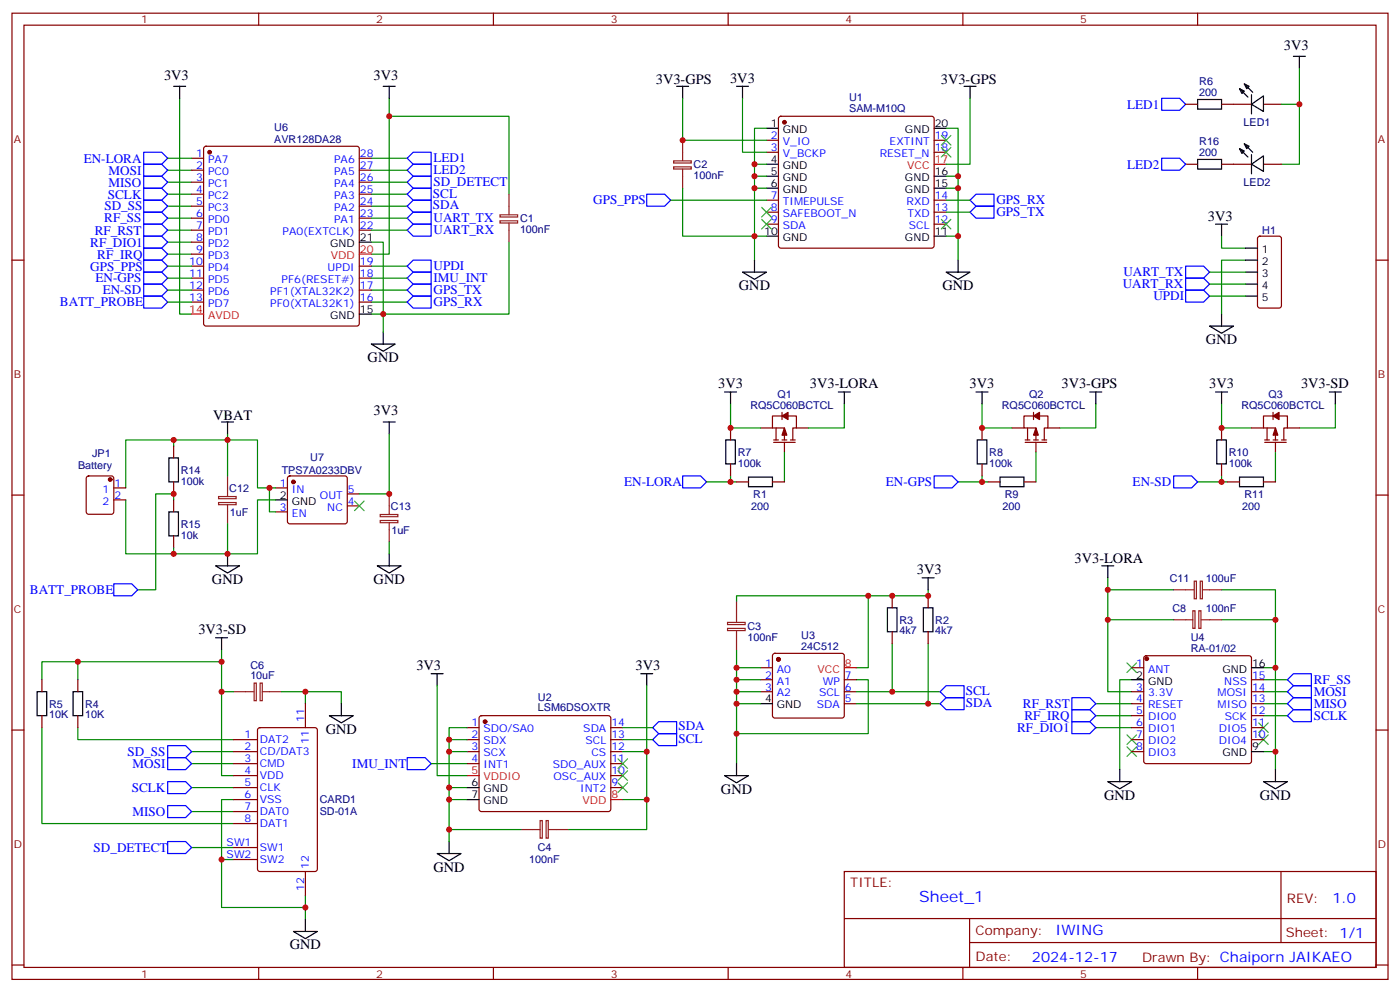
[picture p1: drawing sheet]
<svg xmlns="http://www.w3.org/2000/svg" width="412mm" height="292mm" viewBox="0 0 412 292" stroke-linecap="round" stroke-linejoin="round" font-family="sans-serif">
<g fill="none" stroke="#870000" stroke-width=".35">
<path d="M3.5 3.9h405.4v284.3h-405.4zM7.1 7.4h398.2v277.3h-398.2zM76.2 3.9v3.5M145.3 3.9v3.5M214.5 3.9v3.5M283.6 3.9v3.5M352.8 3.9v3.5M229.5 34.4l.5-.2h44.5l.5 .2 .2 .5v37.4l-.3 .5-.4 .2h-44.5l-.5-.2-.2-.5v-37.4zM56.4 46.6h3.6M56.4 50.1h3.6M56.4 53.6h3.6M56.4 57.2h3.6"/>
<path d="M60.2 43.2l.5-.2h44.4l.5 .2 .2 .5v51.5l-.2 .5-.5 .3h-44.4l-.5-.3-.2-.5v-51.5zM105.8 46.6h3.6M105.8 50.1h3.6M105.8 53.6h3.6M105.8 57.2h3.6M225.8 41.3h3.5M225.8 44.8h3.5M225.8 58.9h3.5M275.2 41.3h3.5M275.2 44.8h3.5M275.2 58.9h3.5M3.5 76.6h3.6"/>
<path d="M56.4 60.7h3.6M56.4 64.2h3.6M56.4 67.7h3.6M56.4 71.3h3.6M56.4 74.8h3.6M56.4 78.3h3.6M105.8 60.7h3.6M105.8 64.2h3.6M105.8 67.7h3.6M105.8 78.3h3.6M225.8 62.4h3.5M225.8 66h3.5"/>
<path d="M275.2 62.4h3.5M275.2 66h3.5M405.3 76.6h3.6M56.4 81.8h3.6M56.4 85.4h3.6M56.4 88.9h3.6M105.8 81.8h3.6M105.8 85.4h3.6M105.8 88.9h3.6M3.5 145.7h3.6M405.3 145.7h3.6M262.8 175.3v3.6"/>
<path d="M273.4 175.3v3.6M224 196.5h3.5M227.8 192.5l.4-.2h19.8l.5 .2 .2 .5v17.6l-.2 .5-.5 .2h-19.8l-.5-.2-.2-.5v-17.6zM262.8 185.9v3.5M273.4 185.9v3.5M3.5 214.8h3.6M12.3 200v3.6M12.3 210.6v3.5M22.9 200v3.6M22.9 210.6v3.5M68.8 217.7h7M76.1 214.3l.5-.2h16.2l.6 .5 .1 41.2-.5 .6-16.4 .1-.7-.5-.1-41.2z"/>
<path d="M90 207.1v7M224 200h3.5M224 203.6h3.5M248.7 200h3.5M248.7 203.6h3.5M248.7 207.1h3.5M405.3 214.8h3.6M68.8 238.8h7M68.8 235.3h7M68.8 231.8h7M68.8 228.2h7M68.8 224.7h7"/>
<path d="M68.8 221.2h7M68.8 252.9h7M68.8 249.4h7M68.8 242.4h7M90 256.5v7M248.7 256.5h156.6v28.2h-156.6zM377.3 256.5v20.9M248.7 270.3h156.5M285.6 277.4h119.6M285.6 270.3v14.1M3.5 284h3.6M76.2 284.7v3.5"/>
<path d="M145.3 284.7v3.5M214.5 284.7v3.5M283.6 284.7v3.5M352.8 284.7v3.5M405.3 284h3.6"/>
</g>
<g fill="none" stroke="#000" stroke-width=".35">
<path d="M51.2 25.4h3.5M52.9 25.4v3.5M112.9 25.4h3.5M114.7 25.4v3.5M199.3 25.4h3.5M201.1 25.4v3.5M217 25.4h3.5M218.7 25.4v3.5M225.8 37.7h3.5M275.2 37.7h3.5M284 25.4h3.5M285.8 25.4v3.5"/>
<path d="M225.8 51.9h3.5M225.8 55.4h3.5M225.8 48.3h3.5M275.2 51.9h3.5M275.2 55.4h3.5M105.8 71.3h3.6M222.2 76.6v3.5M225.8 69.5h3.5M275.2 69.5h3.5M282.2 76.6v3.5M105.8 92.4h3.6M112.9 97.7v3.5"/>
<path d="M218.7 80.1h7.1l-3.6 2.1zM278.7 80.1h7.1l-3.6 2.1zM109.4 101.2h7l-3.5 2.2zM261.4 178.9h2.8v7h-2.8zM271.6 170h3.6M272 178.9h2.8v7h-2.8zM273.4 170v3.6M63.5 187.7h3.5M65.3 187.7v3.5M10.9 203.6h2.9v7h-2.9zM21.5 203.6h2.8v7h-2.8zM97 210.6h7.1l-3.6 2.1z"/>
<path d="M100.5 207.1v3.5M224 207.1h3.5M213.4 228.2h7.1l-3.5 2.2zM217 224.7v3.5M86.4 274.1h7.1l-3.5 2.1zM90 270.6v3.5"/>
</g>
<path d="M275.2 48.3h3.5M105.8 74.8h3.6M56.4 92.4h3.6M248.7 196.5h3.5" fill="none" stroke="#f00" stroke-width=".35"/>
<g fill="#870000" stroke="#870000" stroke-width=".35">
<circle cx="231.1" cy="36" r=".53"/>
<circle cx="61.7" cy="44.8" r=".53"/>
<circle cx="229.3" cy="194" r=".53"/>
</g>
<g fill="none" stroke="#008700" stroke-width=".35">
<path d="M52.9 28.9v63.5h3.5M114.7 34.2h35.2v23M114.7 28.9v45.9h-5.3M201.1 28.9v12.4h24.7M225.8 37.7h-3.6v38.9M278.7 37.7h3.5v38.9M285.8 28.9v19.4h-7.1M49.4 57.2h7M49.4 53.6h7M49.4 50.1h7M109.4 46.6h10.5M109.4 57.2h10.5"/>
<path d="M197.6 58.9h28.2M222.2 48.3h3.6M222.2 51.9h3.6M222.2 55.4h3.6M278.7 51.9h3.5M278.7 55.4h3.5M49.4 74.8h7M49.4 71.3h7M49.4 67.7h7M49.4 64.2h7M49.4 60.7h7M109.4 71.3h3.5v26.4"/>
<path d="M109.4 60.7h10.5M109.4 78.3h10.5M149.9 71.3v21.1h-40.5M222.2 69.5h3.6M278.7 69.5h3.5M109.4 88.9h10.5M109.4 85.4h10.5M255.8 175.3h-38.8v1.8M273.4 173.6v1.7h-17.6v21.2h-3.6M22.9 194.7h-10.6v5.3M65.3 194.7h-42.4v5.3M65.3 191.2v37h3.5"/>
<path d="M217 191.2v5.3M224 196.5h-7v28.2M262.8 189.4v14.2M273.4 189.4v17.7M12.3 214.1v28.3h56.5M22.9 214.1v3.6h45.9M65.3 203.6h3.5M82.9 203.6h7.1M90 207.1v-3.5h10.5v3.5M217 203.6h7M217 207.1h7M217 200h7"/>
<path d="M252.2 200h3.6v15.9h-38.8M252.2 203.6h24.7M252.2 207.1h24.7M56.4 221.2h12.4M56.4 224.7h12.4M56.4 238.8h12.4M56.4 231.8h12.4M68.8 235.3h-3.5v17.6M56.4 249.4h12.4M68.8 252.9h-3.5v14.2h24.7M90 263.5v7.1"/>
</g>
<path d="M277.3 39.9l2.8 2.8M280.1 39.9l-2.8 2.8M277.3 43.4l2.8 2.8M280.1 43.4l-2.8 2.8M224.4 61l2.8 2.9M224.4 64.6l2.8 2.8M227.2 61l-2.8 2.9M227.2 64.6l-2.8 2.8M277.3 64.6l2.8 2.8M280.1 64.6l-2.8 2.8" fill="none" stroke="#3c3" stroke-width=".35"/>
<g fill="none" stroke="#00f" stroke-width=".35">
<path d="M42.3 58.9h5.3l1.8 1.8-1.8 1.7h-5.3zM42.3 55.4h5.3l1.8 1.8-1.8 1.7h-5.3zM42.3 48.3h5.3l1.8 1.8-1.8 1.8h-5.3zM42.3 51.9h5.3l1.8 1.7-1.8 1.8h-5.3zM119.9 46.6l1.8-1.8h5.3v3.5h-5.3zM119.9 57.2l1.8-1.8h5.3v3.5h-5.3zM190.5 57.2h5.3l1.8 1.7-1.8 1.8h-5.3zM285.8 58.9l1.7-1.7h5.3v3.5h-5.3zM42.3 62.4h5.3l1.8 1.8-1.8 1.8h-5.3zM42.3 66h5.3l1.8 1.7-1.8 1.8h-5.3zM42.3 73h5.3l1.8 1.8-1.8 1.8h-5.3zM42.3 69.5h5.3l1.8 1.8-1.8 1.7h-5.3z"/>
<path d="M42.3 76.6h5.3l1.8 1.7-1.8 1.8h-5.3zM119.9 78.3l1.8-1.7h5.3v3.5h-5.3zM119.9 60.7l1.8-1.8h5.3v3.5h-5.3zM287.5 60.7h5.3v3.5h-5.3l-1.7-1.8zM119.9 85.4l1.8-1.8h5.3v3.5h-5.3zM119.9 88.9l1.8-1.8h5.3v3.6h-5.3zM49.4 219.4h5.3l1.7 1.8-1.7 1.8h-5.3zM276.9 207.1l1.8-1.8h5.3v3.5h-5.3zM276.9 203.6l1.8-1.8h5.3v3.5h-5.3zM49.4 230h5.3l1.7 1.8-1.7 1.7h-5.3zM49.4 237.1h5.3l1.7 1.7-1.7 1.8h-5.3zM49.4 223h5.3l1.7 1.7-1.7 1.8h-5.3z"/>
<path d="M49.4 247.6h5.3l1.7 1.8-1.7 1.8h-5.3z"/>
</g>
<path d="M149.9 57.2v5.9M147.3 63.2h5.2v.7h-5.2zM147.3 65h5.2v.6h-5.2zM149.9 65.6v5.7M217 177.1v6M214.3 183.2h5.2v.6h-5.2zM214.3 184.9h5.2v.7h-5.2zM217 185.6v5.6M68.8 203.6h6M74.9 201h.6v5.2h-.6zM76.6 201h.7v5.2h-.7zM77.3 203.6h5.6" fill="none" stroke="#8c2424" stroke-width=".35"/>
<g fill="#fff" stroke="#000" stroke-width=".35">
<path d="M365.1 26.1l1.4 .7-.7 .7z"/>
<path d="M366.5 24.7l1.4 .7-.7 .7z"/>
</g>
<path d="M363.4 30.7h5.3M372.2 30.7h5.3" fill="none" stroke="#870000" stroke-width=".35"/>
<path d="M365.1 26.1l2.5 2.5M366.5 24.7l2.5 2.5M368.7 27.9v5.6" fill="none" stroke="#000" stroke-width=".35"/>
<path d="M368.7 30.7l3.5-2.5v4.6z" fill="#fff" stroke="#000" stroke-width=".35"/>
<g fill="none" stroke="#008700" stroke-width=".35">
<path d="M218.7 28.9v15.9h7.1M382.8 20.1v10.6h-5.3M382.8 30.7v17.6h-5.3M109.4 50.1h10.5M109.4 53.6h10.5M201.1 55.4v14.1h21.1M278.7 58.9h7.1M49.4 78.3h7M109.4 64.2h10.5M109.4 67.7h10.5M278.7 62.4h7.1M359.8 69.5v3.5h7.1"/>
<path d="M366.9 76.6h-7.1v15.8M49.4 88.9h7M356.3 87.1h10.6M215.2 118.9v7h8.8M248.7 118.9v7h-10.6M289.3 118.9v7h8.8M322.8 118.9v7h-10.6M359.8 118.9v7h8.9M393.3 118.9v7h-10.5M51.2 129.5v1.7M67 127.7v1.8h-30v14.1M114.7 127.7v17.6h-8.9"/>
<path d="M231.1 133v8.8M305.2 133v8.8M375.7 133v8.8M37 147.1v15.9h30M51.2 147.1v-1.8h-5.3v28.3h-5.3M67 140.1v-10.6h8.8v14.1h5.3M81.1 147.1h-5.3v15.9h-8.8v-8.8M114.7 159.5v3.5M208.1 141.8h8.9M215.2 140.1v1.7M282.2 141.8h8.8M289.3 140.1v1.7"/>
<path d="M352.8 141.8h8.8M359.8 140.1v1.7M51.2 161.2v1.8M326.3 173.6h19.4M326.3 170v12.4M359.8 173.6h15.9v8.8M345.7 182.4h-19.4v21.2h7.1M359.8 182.4h15.9v38.8M372.2 196.5h3.5M322.8 214.1h10.6M322.8 210.6h10.6M322.8 207.1h10.6"/>
<path d="M333.4 200h-3.6v26.5M372.2 210.6h7M372.2 207.1h7M372.2 203.6h7M372.2 200h7M372.2 221.2h3.5v5.3"/>
</g>
<g fill="none" stroke="#8c2424" stroke-width=".35">
<path d="M198.4 47.3h5.2v.7h-5.2zM198.4 49.1h5.2v.6h-5.2zM201.1 41.3v6M201.1 49.7v5.7M64.4 146.1h5.2v.7h-5.2zM64.4 147.9h5.2v.6h-5.2zM67 140.1v5.9M67 148.5v5.7M112 151.4h5.2v.6h-5.2zM112 153.2h5.2v.6h-5.2zM114.7 145.3v6M114.7 153.8v5.7"/>
<path d="M345.7 173.6h6M351.4 179.7h.6v5.2h-.6zM351.8 171h.6v5.2h-.6zM353.1 179.7h.7v5.2h-.7zM353.6 171h.6v5.2h-.6zM354.2 173.6h5.6M345.7 182.4h5.7M353.8 182.4h6"/>
</g>
<path d="M104.4 147.5l2.8 2.8M107.2 147.5l-2.8 2.8M332 195.1l2.8 2.8M334.8 195.1l-2.8 2.8M332 219.8l2.8 2.8M332 216.3l2.8 2.8M334.8 219.8l-2.8 2.8M334.8 216.3l-2.8 2.8M370.8 216.3l2.8 2.8M370.8 212.7l2.8 2.8M373.6 216.3l-2.8 2.8M373.6 212.7l-2.8 2.8" fill="none" stroke="#3c3" stroke-width=".35"/>
<g fill="none" stroke="#870000" stroke-width=".35">
<path d="M349.2 30.7h3.6M359.8 30.7h3.6M349.2 48.3h3.6M359.8 48.3h3.6M370.7 69.7l.4-.2h5.7l.6 .4 .1 20.1-.5 .6-5.9 .1-.6-.5-.1-20zM51.2 131.2v3.6M215.2 125.9v3.6M215.2 136.5v3.6M224 125.9h3.5M227.9 129.5h1.4M227.9 130.2h6.3M228.6 125.9v3.6"/>
<path d="M230.4 121.4v2.1M230.4 129.5h1.4M231.1 122.4h-3.6v3.5h3.6v3.6M231.1 130.2v2.8M231.8 122.4h2.8v3.5h-1.1v3.6M232.8 129.5h1.4M234.6 125.9h3.5M289.3 125.9v3.6M289.3 136.5v3.6M298.1 125.9h3.5M302 129.5h1.4M302 130.2h6.3"/>
<path d="M302.7 125.9v3.6M304.4 121.4v2.1M304.4 129.5h1.5M305.2 122.4h-3.6v3.5h3.6v3.6M305.2 130.2v2.8M305.9 122.4h2.8v3.5h-1.1v3.6M306.9 129.5h1.4M308.7 125.9h3.5M359.8 125.9v3.6M359.8 136.5v3.6M368.7 125.9h3.5M372.5 129.5h1.4"/>
<path d="M372.5 130.2h6.4M373.2 125.9v3.6M375 121.4v2.1M375 129.5h1.4M375.7 122.4h-3.5v3.5h3.5v3.6M375.7 130.2v2.8M376.4 122.4h2.8v3.5h-1v3.6M377.5 129.5h1.4M379.2 125.9h3.6M51.2 141.8v3.5M51.2 147.1v3.5M51.2 157.7v3.5"/>
<path d="M81.1 143.6h3.6M81.1 150.6h3.6M84.9 140.3l.5-.2h16.2l.5 .2 .2 .5v12.7l-.2 .5-.5 .2h-16.2l-.5-.3-.2-.4v-12.7zM102.3 148.9h3.5M102.3 145.3h3.5M217 141.8h3.5M227.5 141.8h3.6M291 141.8h3.6M301.6 141.8h3.6M361.6 141.8h3.5M372.2 141.8h3.5M333.4 196.5h3.5"/>
<path d="M337.1 193.2l.5-.2h30.3l.5 .2 .3 .5v30.3l-.3 .5-.5 .2h-30.3l-.5-.2-.2-.5v-30.3zM333.4 203.6h3.5M333.4 207.1h3.5M333.4 210.6h3.5M333.4 214.1h3.5M333.4 217.7h3.5M368.7 203.6h3.5M368.7 207.1h3.5M368.7 210.6h3.5M368.7 214.1h3.5M368.7 217.7h3.5M368.7 200h3.5"/>
<path d="M333.4 221.2h3.5"/>
</g>
<g fill="#870000" stroke="#870000" stroke-width=".35">
<path d="M230.4 122.4l1.7-1v2.1z"/>
<path d="M231.1 125.9l.7 2.2h-1.4z"/>
<path d="M304.4 122.4l1.8-1v2.1z"/>
<path d="M305.2 125.9l.7 2.2h-1.5z"/>
<path d="M375 122.4l1.8-1v2.1z"/>
<path d="M375.7 125.9l.7 2.2h-1.4z"/>
<circle cx="337.8" cy="193.9" r=".53"/>
<circle cx="86.4" cy="141.8" r=".53"/>
</g>
<g fill="none" stroke="#000" stroke-width=".35">
<path d="M381 16.6h3.5M382.8 16.6v3.5M352.8 29.3h7v2.8h-7zM352.8 46.9h7v2.8h-7zM358.1 66h3.5M359.8 66v3.5M366.9 73h3.5M366.9 76.6h3.5M356.3 96h7.1l-3.6 2.1zM359.8 92.4v3.6M366.9 80.1h3.5M366.9 83.6h3.5"/>
<path d="M366.9 87.1h3.5M213.4 115.4h3.6M215.2 115.4v3.5M246.9 115.4h3.6M248.7 115.4v3.5M287.5 115.4h3.5M289.3 115.4v3.5M321 115.4h3.6M322.8 115.4v3.5M358.1 115.4h3.5M359.8 115.4v3.5M391.6 115.4h3.5"/>
<path d="M393.3 115.4v3.5M49.7 134.8h2.9v7h-2.9zM65.3 124.2h3.5M67 124.2v3.5M112.9 124.2h3.5M114.7 124.2v3.5M213.8 129.5h2.8v7h-2.8zM287.9 129.5h2.8v7h-2.8zM358.4 129.5h2.8v7h-2.8zM49.7 150.6h2.9v7.1h-2.9zM81.1 147.1h3.6M220.5 140.4h7v2.8h-7z"/>
<path d="M294.6 140.4h7v2.8h-7zM365.1 140.4h7.1v2.8h-7.1zM63.5 166.5h7.1l-3.6 2.1zM67 163v3.5M111.1 166.5h7.1l-3.5 2.1zM114.7 163v3.5M324.6 166.5h3.5M326.3 166.5v3.5M368.7 196.5h3.5M333.4 200h3.5M326.3 230h7.1l-3.6 2.1zM329.8 226.5v3.5"/>
<path d="M368.7 221.2h3.5M372.2 230h7l-3.5 2.1zM375.7 226.5v3.5"/>
</g>
<g fill="none" stroke="#00f" stroke-width=".35">
<path d="M342.2 28.9h5.3l1.7 1.8-1.7 1.8h-5.3zM119.9 50.1l1.8-1.8h5.3v3.6h-5.3zM119.9 53.6l1.8-1.7h5.3v3.5h-5.3zM342.2 46.6h5.3l1.7 1.7-1.7 1.8h-5.3zM119.9 64.2l1.8-1.8h5.3v3.6h-5.3zM119.9 67.7l1.8-1.7h5.3v3.5h-5.3zM349.2 78.3h5.3l1.8 1.8-1.8 1.7h-5.3zM42.3 87.1h5.3l1.8 1.8-1.8 1.8h-5.3zM349.2 81.8h5.3l1.8 1.8-1.8 1.8h-5.3zM349.2 85.4h5.3l1.8 1.7-1.8 1.8h-5.3zM201.1 140.1h5.3l1.7 1.7-1.7 1.8h-5.3zM275.2 140.1h5.3l1.7 1.7-1.7 1.8h-5.3z"/>
<path d="M345.7 140.1h5.3l1.8 1.7-1.8 1.8h-5.3zM33.5 171.8h5.3l1.8 1.8-1.8 1.7h-5.3zM315.7 212.4h5.3l1.8 1.7-1.8 1.8h-5.3zM315.7 208.8h5.3l1.8 1.8-1.8 1.8h-5.3zM315.7 205.3h5.3l1.8 1.8-1.8 1.7h-5.3zM379.2 207.1l1.8-1.8h5.3v3.5h-5.3zM379.2 200l1.8-1.7h5.3v3.5h-5.3zM379.2 210.6l1.8-1.8h5.3v3.6h-5.3zM379.2 203.6l1.8-1.8h5.3v3.5h-5.3z"/>
</g>
<g fill="#fff" stroke="#000" stroke-width=".35">
<path d="M365.1 43.7l1.4 .7-.7 .8z"/>
<path d="M366.5 42.3l1.4 .7-.7 .7z"/>
</g>
<path d="M363.4 48.3h5.3M372.2 48.3h5.3" fill="none" stroke="#870000" stroke-width=".35"/>
<path d="M365.1 43.7l2.5 2.5M366.5 42.3l2.5 2.5M368.7 45.5v5.7" fill="none" stroke="#000" stroke-width=".35"/>
<path d="M368.7 48.3l3.5-2.4v4.5z" fill="#fff" stroke="#000" stroke-width=".35"/>
<path d="M42.3 44.8h5.3l1.8 1.8-1.8 1.7h-5.3zM42.3 83.6h5.3l1.8 1.8-1.8 1.7h-5.3zM42.3 80.1h5.3l1.8 1.7-1.8 1.8h-5.3zM119.9 81.8l1.8-1.7h5.3v3.5h-5.3zM192.3 217.7l1.7-1.8h5.3v3.5h-5.3zM192.3 214.1l1.7-1.7h5.3v3.5h-5.3zM119.9 223h5.3l1.8 1.7-1.8 1.8h-5.3z" fill="none" stroke="#00f" stroke-width=".35"/>
<g fill="none" stroke="#008700" stroke-width=".35">
<path d="M49.4 46.6h7M49.4 85.4h7M49.4 81.8h7M109.4 81.8h10.5M356.3 80.1h10.6M356.3 83.6h10.6M79.4 143.6v7h1.7M128.8 201.8v26.4h8.8M137.6 217.7h-5.3v3.5M137.6 214.1h-5.3v3.6M183.4 217.7h8.9M183.4 214.1h8.9"/>
<path d="M190.5 201.8v33.5h-7.1M127 224.7h10.6M137.6 235.3h-5.3v12.3M137.6 231.8h-5.3v3.5M137.6 221.2h-5.3v10.6M183.4 221.2h7.1M190.5 235.3v8.8h-22.9M132.3 244.1h21.2"/>
</g>
<g fill="none" stroke="#870000" stroke-width=".35">
<path d="M25.6 140.3l.5-.2h6.7l.5 .2 .2 .5v9.8l-.2 .5-.5 .2h-6.7l-.5-.2-.2-.5v-9.8zM33.5 143.6h3.5M33.5 147.1h3.5M137.6 214.1h3.5M137.6 217.7h3.5M141.3 210.8l.5-.2h37.4l.5 .2 .2 .5v27.1l-.7 .4h-37.7l-.4-.7v-26.8zM179.9 214.1h3.5M179.9 217.7h3.5M137.6 221.2h3.5M137.6 224.7h3.5M179.9 221.2h3.5M179.9 224.7h3.5"/>
<path d="M179.9 231.8h3.5M179.9 228.2h3.5"/>
</g>
<g fill="#870000" stroke="#870000" stroke-width=".35">
<circle cx="142.9" cy="212.4" r=".53"/>
<circle cx="32.5" cy="141.1" r=".53"/>
</g>
<path d="M137.6 228.2h3.5M179.9 235.3h3.5" fill="none" stroke="#f00" stroke-width=".35"/>
<path d="M127 198.3h3.5M128.8 198.3v3.5M188.7 198.3h3.6M190.5 198.3v3.5M137.6 231.8h3.5M137.6 235.3h3.5M128.8 251.2h7l-3.5 2.1zM132.3 247.6v3.6" fill="none" stroke="#000" stroke-width=".35"/>
<path d="M182 226.8l2.9 2.9M182 230.4l2.9 2.8M182 223.3l2.9 2.8M184.9 226.8l-2.9 2.9M184.9 230.4l-2.9 2.8M184.9 223.3l-2.9 2.8" fill="none" stroke="#3c3" stroke-width=".35"/>
<path d="M153.5 244.1h5.6M159.1 241.5h.6v5.2h-.6zM160.9 241.5h.6v5.2h-.6zM161.6 244.1h6" fill="none" stroke="#8c2424" stroke-width=".35"/>
<g fill="#c00">
<circle cx="222.3" cy="48.3" r=".88"/>
<circle cx="222.3" cy="51.9" r=".88"/>
<circle cx="222.3" cy="55.4" r=".88"/>
<circle cx="222.3" cy="69.5" r=".88"/>
<circle cx="282.2" cy="51.9" r=".88"/>
<circle cx="282.2" cy="55.4" r=".88"/>
<circle cx="282.2" cy="69.5" r=".88"/>
<circle cx="114.7" cy="34.2" r=".88"/>
<circle cx="112.9" cy="92.4" r=".88"/>
<circle cx="22.9" cy="194.7" r=".88"/>
<circle cx="90" cy="203.6" r=".88"/>
<circle cx="65.3" cy="203.6" r=".88"/>
<circle cx="65.3" cy="194.7" r=".88"/>
<circle cx="65.3" cy="252.9" r=".88"/>
<circle cx="90" cy="267.1" r=".88"/>
<circle cx="217" cy="196.5" r=".88"/>
<circle cx="217" cy="215.9" r=".88"/>
<circle cx="217" cy="200" r=".88"/>
<circle cx="217" cy="203.6" r=".88"/>
<circle cx="217" cy="207.1" r=".88"/>
<circle cx="255.8" cy="175.3" r=".88"/>
<circle cx="262.8" cy="203.6" r=".88"/>
<circle cx="273.4" cy="207.1" r=".88"/>
<circle cx="262.8" cy="175.3" r=".88"/>
<circle cx="273.4" cy="175.3" r=".88"/>
<circle cx="375.7" cy="182.4" r=".88"/>
<circle cx="326.3" cy="173.6" r=".88"/>
<circle cx="326.3" cy="182.4" r=".88"/>
<circle cx="375.7" cy="196.5" r=".88"/>
<circle cx="375.7" cy="221.2" r=".88"/>
<circle cx="114.7" cy="145.3" r=".88"/>
<circle cx="215.2" cy="141.8" r=".88"/>
<circle cx="289.3" cy="141.8" r=".88"/>
<circle cx="359.8" cy="141.8" r=".88"/>
<circle cx="201.1" cy="41.3" r=".88"/>
<circle cx="215.2" cy="125.9" r=".88"/>
<circle cx="289.3" cy="125.9" r=".88"/>
<circle cx="359.8" cy="125.9" r=".88"/>
<circle cx="67" cy="129.5" r=".88"/>
<circle cx="67" cy="163" r=".88"/>
<circle cx="51.2" cy="129.5" r=".88"/>
<circle cx="51.2" cy="163" r=".88"/>
<circle cx="51.2" cy="145.3" r=".88"/>
<circle cx="382.8" cy="30.7" r=".88"/>
<circle cx="132.3" cy="235.3" r=".88"/>
<circle cx="132.3" cy="231.8" r=".88"/>
<circle cx="132.3" cy="221.2" r=".88"/>
<circle cx="132.3" cy="217.7" r=".88"/>
<circle cx="132.3" cy="244.1" r=".88"/>
<circle cx="190.5" cy="235.3" r=".88"/>
<circle cx="190.5" cy="221.2" r=".88"/>
<circle cx="79.4" cy="143.6" r=".88"/>
</g>
<text font-size="4.6" fill="#00f" x="270.8" y="265.5">Sheet_1</text>
<g font-size="4.2">
<text x="378.2" y="14.6">3V3</text>
<text x="48.3" y="23.4">3V3</text>
<text x="110.1" y="23.4">3V3</text>
<text x="193.2" y="24.7">3V3-GPS</text>
<text x="215.1" y="24.3">3V3</text>
<text x="277.2" y="24.7">3V3-GPS</text>
<text x="355.8" y="64.9">3V3</text>
<text x="217.7" y="85.4">GND</text>
<text x="277.6" y="85.4">GND</text>
<text x="355.2" y="101.2">GND</text>
<text x="108.3" y="106.5">GND</text>
<text x="211.5" y="114.3">3V3</text>
<text x="238.6" y="114.3">3V3-LORA</text>
<text x="285.6" y="114.3">3V3</text>
<text x="312.7" y="114.3">3V3-GPS</text>
<text x="356.2" y="114.3">3V3</text>
<text x="383.2" y="114.3">3V3-SD</text>
<text x="62.8" y="123.5">VBAT</text>
<text x="110.1" y="122.2">3V3</text>
<text x="316.6" y="165.8">3V3-LORA</text>
<text x="62.4" y="171.8">GND</text>
<text x="110.1" y="171.8">GND</text>
<text x="270.1" y="169">3V3</text>
<text x="58.4" y="186.6">3V3-SD</text>
<text x="122.7" y="197.2">3V3</text>
<text x="187.2" y="197.2">3V3</text>
<text x="96" y="215.9">GND</text>
<text x="212.4" y="233.5">GND</text>
<text x="325.3" y="235.3">GND</text>
<text x="371.1" y="235.3">GND</text>
<text x="127.7" y="256.5">GND</text>
<text x="85.4" y="279.4">GND</text>
</g>
<g font-size="4.2" fill="#00f">
<text x="392.5" y="265.7">1.0</text>
<text x="310.9" y="275.3">IWING</text>
<text x="304" y="283.1">2024-12-17</text>
</g>
<g font-size="3.9" fill="#00f">
<text x="332" y="32">LED1</text>
<text x="24.7" y="47.8">EN-LORA</text>
<text x="127.7" y="47.8">LED1</text>
<text x="32" y="51.4">MOSI</text>
<text x="127.7" y="51.3">LED2</text>
<text x="332" y="49.6">LED2</text>
<text x="31.8" y="58.4">SCLK</text>
<text x="32" y="54.9">MISO</text>
<text x="127.5" y="58.1">SCL</text>
<text x="127.7" y="54.8">SD_DETECT</text>
<text x="30.7" y="65.5">RF_SS</text>
<text x="30.7" y="61.9">SD_SS</text>
<text x="127.5" y="61.4">SDA</text>
<text x="127.7" y="65.5">UART_TX</text>
<text x="174.7" y="60.2">GPS_PPS</text>
<text x="293.5" y="63.6">GPS_TX</text>
<text x="293.5" y="60.2">GPS_RX</text>
<text x="27.9" y="69">RF_RST</text>
<text x="127.7" y="69">UART_RX</text>
<text x="26.6" y="72.6">RF_DIO1</text>
<text x="28.7" y="76.1">RF_IRQ</text>
<text x="26.6" y="79.7">GPS_PPS</text>
<text x="28.1" y="83.1">EN-GPS</text>
<text x="127.7" y="79.4">UPDI</text>
<text x="127.7" y="83.1">IMU_INT</text>
<text x="330.9" y="81.3">UART_TX</text>
<text x="30.3" y="86.6">EN-SD</text>
<text x="127.7" y="86.6">GPS_TX</text>
<text x="330.7" y="84.9">UART_RX</text>
<text x="339.8" y="88.4">UPDI</text>
<text x="17.6" y="90.2">BATT_PROBE</text>
<text x="127.7" y="90.1">GPS_RX</text>
<text x="183.9" y="143.1">EN-LORA</text>
<text x="261" y="143.1">EN-GPS</text>
<text x="333.6" y="143.1">EN-SD</text>
<text x="8.8" y="174.8">BATT_PROBE</text>
<text x="387" y="201.2">RF_SS</text>
<text x="284.5" y="208.1">SDA</text>
<text x="284.5" y="204.5">SCL</text>
<text x="301.3" y="208.4">RF_RST</text>
<text x="387" y="208.3">MISO</text>
<text x="387" y="204.8">MOSI</text>
<text x="199.8" y="214.9">SDA</text>
<text x="299.6" y="215.4">RF_DIO1</text>
<text x="301.8" y="211.9">RF_IRQ</text>
<text x="387" y="211.8">SCLK</text>
<text x="199.8" y="218.6">SCL</text>
<text x="37.5" y="222.4">SD_SS</text>
<text x="39" y="226">MOSI</text>
<text x="103.8" y="226">IMU_INT</text>
<text x="38.8" y="233">SCLK</text>
<text x="39" y="240.1">MISO</text>
<text x="27.6" y="250.6">SD_DETECT</text>
</g>
<g font-size="3.9" fill="#800">
<text x="250.5" y="261.1">TITLE:</text>
<text x="379.1" y="265.7">REV:</text>
<text x="287.4" y="275.3">Company:</text>
<text x="378.7" y="275.9">Sheet: 1/1</text>
<text x="287.4" y="282.9">Date:</text>
<text x="336.4" y="283">Drawn By: Chaiporn JAIKAEO</text>
</g>
<g font-size="3.2" fill="#800">
<text x="41.6" y="6.9">1</text>
<text x="110.8" y="6.9">2</text>
<text x="179.9" y="6.9">3</text>
<text x="249.1" y="6.9">4</text>
<text x="318.2" y="6.9">5</text>
<text x="4.1" y="42">A</text>
<text x="405.9" y="42">A</text>
<text x="4.1" y="111.1">B</text>
<text x="405.9" y="111.1">B</text>
<text x="4.1" y="180.3">C</text>
<text x="405.9" y="180.3">C</text>
<text x="4.1" y="249.4">D</text>
<text x="405.9" y="249.4">D</text>
<text x="41.6" y="287.7">1</text>
<text x="110.8" y="287.7">2</text>
<text x="179.9" y="287.7">3</text>
<text x="249.1" y="287.7">4</text>
<text x="318.2" y="287.7">5</text>
</g>
<g font-size="3.2" fill="#000080">
<text x="250.1" y="29.8">U1</text>
<text x="353.3" y="28.2">200</text>
<text x="353.3" y="25">R6</text>
<text x="250.1" y="33">SAM-M10Q</text>
<text x="80.8" y="41.9">AVR128DA28</text>
<text x="80.8" y="38.6">U6</text>
<text x="366.3" y="37.1">LED1</text>
<text x="353.3" y="45.9">200</text>
<text x="353.3" y="42.6">R16</text>
<text x="204.3" y="52.6">100nF</text>
<text x="204.3" y="49.4">C2</text>
<text x="366.3" y="54.7">LED2</text>
<text x="153.2" y="65.4">C1</text>
<text x="153.2" y="68.6">100nF</text>
<text x="371.8" y="68.9">H1</text>
<text x="229" y="117.1">Q1</text>
<text x="303.1" y="117.1">Q2</text>
<text x="373.7" y="117.1">Q3</text>
<text x="221" y="120.4">RQ5C060BCTCL</text>
<text x="295.1" y="120.4">RQ5C060BCTCL</text>
<text x="365.7" y="120.4">RQ5C060BCTCL</text>
<text x="27.1" y="134.5">JP1</text>
<text x="91.4" y="135.7">U7</text>
<text x="217.3" y="137.3">100k</text>
<text x="217.3" y="134.1">R7</text>
<text x="291.4" y="137.3">100k</text>
<text x="291.4" y="134.1">R8</text>
<text x="361.9" y="137.3">100k</text>
<text x="361.9" y="134.1">R10</text>
<text x="23" y="138">Battery</text>
<text x="53.3" y="142.6">100k</text>
<text x="53.3" y="139.4">R14</text>
<text x="83" y="139.4">TPS7A0233DBV</text>
<text x="67.5" y="144.7">C12</text>
<text x="221.3" y="150">200</text>
<text x="221.9" y="146.4">R1</text>
<text x="295.3" y="150">200</text>
<text x="296" y="146.4">R9</text>
<text x="365.9" y="150">200</text>
<text x="366.5" y="146.4">R11</text>
<text x="53.3" y="155.3">R15</text>
<text x="67.7" y="151.8">1uF</text>
<text x="115.2" y="150">C13</text>
<text x="53.3" y="158.5">10k</text>
<text x="115.3" y="157.1">1uF</text>
<text x="344.6" y="171.2">C11</text>
<text x="355.2" y="171.2">100uF</text>
<text x="220.2" y="185.3">C3</text>
<text x="264.9" y="183.5">R3</text>
<text x="275.5" y="183.5">R2</text>
<text x="345.4" y="180">C8</text>
<text x="355.2" y="180">100nF</text>
<text x="220.2" y="188.5">100nF</text>
<text x="236" y="191.2">24C512</text>
<text x="236" y="188.1">U3</text>
<text x="264.9" y="186.7">4k7</text>
<text x="275.5" y="186.7">4k7</text>
<text x="350.7" y="191.8">RA-01/02</text>
<text x="350.7" y="188.7">U4</text>
<text x="73.7" y="196.9">C6</text>
<text x="73.7" y="200">10uF</text>
<text x="14.5" y="208.2">R5</text>
<text x="25" y="208.2">R4</text>
<text x="158.5" y="209.4">LSM6DSOXTR</text>
<text x="158.5" y="206.2">U2</text>
<text x="14.5" y="211.4">10K</text>
<text x="25" y="211.4">10K</text>
<text x="94.2" y="239.8">SD-01A</text>
<text x="94.2" y="236.4">CARD1</text>
<text x="158.4" y="250.6">C4</text>
<text x="155.8" y="254.1">100nF</text>
</g>
<g font-size="3.2" fill="#00f">
<text x="227.1" y="40.9">2</text>
<text x="275.3" y="40.9">19</text>
<text x="57.8" y="46.2">1</text>
<text x="61.3" y="48">PA7</text>
<text x="98.4" y="48">PA6</text>
<text x="106" y="46.2">28</text>
<text x="227.1" y="44.4">3</text>
<text x="230.6" y="46.2">V_BCKP</text>
<text x="230.6" y="42.7">V_IO</text>
<text x="259.1" y="46.2">RESET_N</text>
<text x="262.1" y="42.7">EXTINT</text>
<text x="275.3" y="44.4">18</text>
<text x="57.8" y="49.7">2</text>
<text x="57.8" y="53.3">3</text>
<text x="61.3" y="51.5">PC0</text>
<text x="98.4" y="51.5">PA5</text>
<text x="106" y="53.3">26</text>
<text x="106" y="49.7">27</text>
<text x="57.8" y="56.8">4</text>
<text x="61.3" y="55">PC1</text>
<text x="61.3" y="58.6">PC2</text>
<text x="98.4" y="58.6">PA3</text>
<text x="98.4" y="55">PA4</text>
<text x="106" y="56.8">25</text>
<text x="227.1" y="58.6">7</text>
<text x="275.3" y="58.6">14</text>
<text x="57.8" y="60.3">5</text>
<text x="57.8" y="63.9">6</text>
<text x="61.3" y="62.1">PC3</text>
<text x="61.3" y="65.6">PD0</text>
<text x="98.4" y="65.6">PA1</text>
<text x="98.4" y="62.1">PA2</text>
<text x="106" y="63.9">23</text>
<text x="106" y="60.3">24</text>
<text x="227.1" y="65.6">9</text>
<text x="227.1" y="62.1">8</text>
<text x="230.6" y="63.9">SAFEBOOT_N</text>
<text x="230.6" y="60.3">TIMEPULSE</text>
<text x="267" y="60.3">RXD</text>
<text x="267.3" y="63.9">TXD</text>
<text x="275.3" y="62.1">13</text>
<text x="275.3" y="65.6">12</text>
<text x="57.8" y="67.4">7</text>
<text x="57.8" y="70.9">8</text>
<text x="61.3" y="69.1">PD1</text>
<text x="83.2" y="69.1">PA0(EXTCLK)</text>
<text x="106" y="67.4">22</text>
<text x="230.6" y="67.4">SDA</text>
<text x="267.7" y="67.4">SCL</text>
<text x="55.8" y="78">10</text>
<text x="57.8" y="74.4">9</text>
<text x="61.3" y="72.7">PD2</text>
<text x="61.3" y="76.2">PD3</text>
<text x="106" y="78">19</text>
<text x="55.8" y="81.5">11</text>
<text x="61.3" y="79.7">PD4</text>
<text x="61.3" y="83.3">PD5</text>
<text x="83" y="83.3">PF6(RESET#)</text>
<text x="96.5" y="79.7">UPDI</text>
<text x="106" y="81.5">18</text>
<text x="55.8" y="85">12</text>
<text x="55.8" y="88.5">13</text>
<text x="61.3" y="86.8">PD6</text>
<text x="79.6" y="86.8">PF1(XTAL32K2)</text>
<text x="106" y="88.5">16</text>
<text x="106" y="85">17</text>
<text x="61.3" y="90.3">PD7</text>
<text x="79.6" y="90.3">PF0(XTAL32K1)</text>
<text x="33.7" y="143.2">1</text>
<text x="82.5" y="143.2">1</text>
<text x="30.2" y="145">1</text>
<text x="30.2" y="148.5">2</text>
<text x="33.7" y="146.8">2</text>
<text x="86" y="145">IN</text>
<text x="94.2" y="146.8">OUT</text>
<text x="102.5" y="148.5">4</text>
<text x="102.5" y="145">5</text>
<text x="82.5" y="150.3">3</text>
<text x="86" y="152">EN</text>
<text x="96.4" y="150.3">NC</text>
<text x="225.3" y="196.1">1</text>
<text x="228.8" y="197.9">A0</text>
<text x="334.7" y="196.1">1</text>
<text x="338.2" y="197.9">ANT</text>
<text x="225.3" y="199.7">2</text>
<text x="225.3" y="203.2">3</text>
<text x="228.8" y="201.4">A1</text>
<text x="242.4" y="201.4">WP</text>
<text x="248.9" y="203.2">6</text>
<text x="248.9" y="199.7">7</text>
<text x="334.7" y="203.2">3</text>
<text x="360.6" y="201.4">NSS</text>
<text x="368.8" y="203.2">14</text>
<text x="368.8" y="199.7">15</text>
<text x="228.8" y="205">A2</text>
<text x="240.6" y="208.5">SDA</text>
<text x="241.3" y="205">SCL</text>
<text x="248.9" y="206.7">5</text>
<text x="334.7" y="206.7">4</text>
<text x="338.2" y="205">3.3V</text>
<text x="338.2" y="208.5">RESET</text>
<text x="358.7" y="208.5">MISO</text>
<text x="358.7" y="205">MOSI</text>
<text x="368.8" y="206.7">13</text>
<text x="89.6" y="212.4" transform="rotate(-90 89.6 212.4)">11</text>
<text x="138.9" y="213.8">1</text>
<text x="142.4" y="215.5">SDO/SA0</text>
<text x="171.8" y="215.5">SDA</text>
<text x="180.1" y="213.8">14</text>
<text x="334.7" y="210.3">5</text>
<text x="334.7" y="213.8">6</text>
<text x="338.2" y="212">DIO0</text>
<text x="338.2" y="215.5">DIO1</text>
<text x="359.1" y="215.5">DIO5</text>
<text x="360.8" y="212">SCK</text>
<text x="368.8" y="213.8">11</text>
<text x="368.8" y="210.3">12</text>
<text x="72.1" y="220.8">2</text>
<text x="72.1" y="217.3">1</text>
<text x="76.6" y="218.7">DAT2</text>
<text x="91" y="218.9" transform="rotate(-90 91 218.9)">11</text>
<text x="138.9" y="217.3">2</text>
<text x="138.9" y="220.8">3</text>
<text x="142.4" y="219.1">SDX</text>
<text x="172.5" y="219.1">SCL</text>
<text x="180.1" y="220.8">12</text>
<text x="180.1" y="217.3">13</text>
<text x="334.7" y="217.3">7</text>
<text x="334.7" y="220.8">8</text>
<text x="338.2" y="219.1">DIO2</text>
<text x="359.1" y="219.1">DIO4</text>
<text x="368.8" y="217.3">10</text>
<text x="72.1" y="227.9">4</text>
<text x="72.1" y="224.4">3</text>
<text x="76.6" y="225.8">CMD</text>
<text x="76.6" y="222.2">CD/DAT3</text>
<text x="138.9" y="224.4">4</text>
<text x="142.4" y="222.6">SCX</text>
<text x="142.4" y="226.1">INT1</text>
<text x="162.8" y="226.1">SDO_AUX</text>
<text x="174.2" y="222.6">CS</text>
<text x="180.1" y="227.9">10</text>
<text x="180.1" y="224.4">11</text>
<text x="338.2" y="222.6">DIO3</text>
<text x="72.1" y="231.4">5</text>
<text x="76.6" y="232.8">CLK</text>
<text x="76.6" y="229.3">VDD</text>
<text x="163" y="229.7">OSC_AUX</text>
<text x="170.9" y="233.2">INT2</text>
<text x="180.1" y="231.4">9</text>
<text x="72.1" y="238.5">7</text>
<text x="72.1" y="234.9">6</text>
<text x="76.6" y="239.9">DAT0</text>
<text x="76.6" y="236.4">VSS</text>
<text x="72.1" y="242">8</text>
<text x="76.6" y="243.4">DAT1</text>
<text x="66.8" y="249.1">SW1</text>
<text x="76.6" y="250.5">SW1</text>
<text x="66.8" y="252.6">SW2</text>
<text x="76.6" y="254">SW2</text>
<text x="91" y="255.8" transform="rotate(-90 91 255.8)">12</text>
<text x="89.6" y="262.3" transform="rotate(-90 89.6 262.3)">12</text>
</g>
<g font-size="3.2">
<text x="227.1" y="37.4">1</text>
<text x="230.6" y="39.2">GND</text>
<text x="266.6" y="39.2">GND</text>
<text x="275.3" y="37.4">20</text>
<text x="227.1" y="48">4</text>
<text x="227.1" y="51.5">5</text>
<text x="230.6" y="53.3">GND</text>
<text x="230.6" y="49.7">GND</text>
<text x="266.6" y="53.3">GND</text>
<text x="275.3" y="51.5">16</text>
<text x="227.1" y="55">6</text>
<text x="230.6" y="56.8">GND</text>
<text x="266.6" y="56.8">GND</text>
<text x="275.3" y="55">15</text>
<text x="106" y="70.9">21</text>
<text x="225.1" y="69.1">10</text>
<text x="230.6" y="70.9">GND</text>
<text x="266.6" y="70.9">GND</text>
<text x="275.3" y="69.1">11</text>
<text x="97.2" y="72.7">GND</text>
<text x="371.7" y="74.4">1</text>
<text x="371.7" y="78">2</text>
<text x="371.7" y="81.5">3</text>
<text x="371.7" y="85">4</text>
<text x="371.7" y="88.5">5</text>
<text x="97.2" y="93.8">GND</text>
<text x="106" y="92.1">15</text>
<text x="82.5" y="146.8">2</text>
<text x="86" y="148.5">GND</text>
<text x="360.1" y="197.9">GND</text>
<text x="368.8" y="196.1">16</text>
<text x="334.7" y="199.7">2</text>
<text x="338.2" y="201.4">GND</text>
<text x="225.3" y="206.7">4</text>
<text x="228.8" y="208.5">GND</text>
<text x="368.8" y="220.8">9</text>
<text x="360.1" y="222.6">GND</text>
<text x="138.9" y="231.4">6</text>
<text x="142.4" y="233.2">GND</text>
<text x="138.9" y="234.9">7</text>
<text x="142.4" y="236.7">GND</text>
</g>
<g font-size="3.2" fill="#f00">
<text x="275.3" y="48">17</text>
<text x="267.3" y="49.7">VCC</text>
<text x="97.5" y="76.2">VDD</text>
<text x="106" y="74.4">20</text>
<text x="55.8" y="92.1">14</text>
<text x="61.3" y="93.8">AVDD</text>
<text x="240.8" y="197.9">VCC</text>
<text x="248.9" y="196.1">8</text>
<text x="138.9" y="227.9">5</text>
<text x="142.4" y="229.7">VDDIO</text>
<text x="171.6" y="236.7">VDD</text>
<text x="180.1" y="234.9">8</text>
</g>
</svg>
